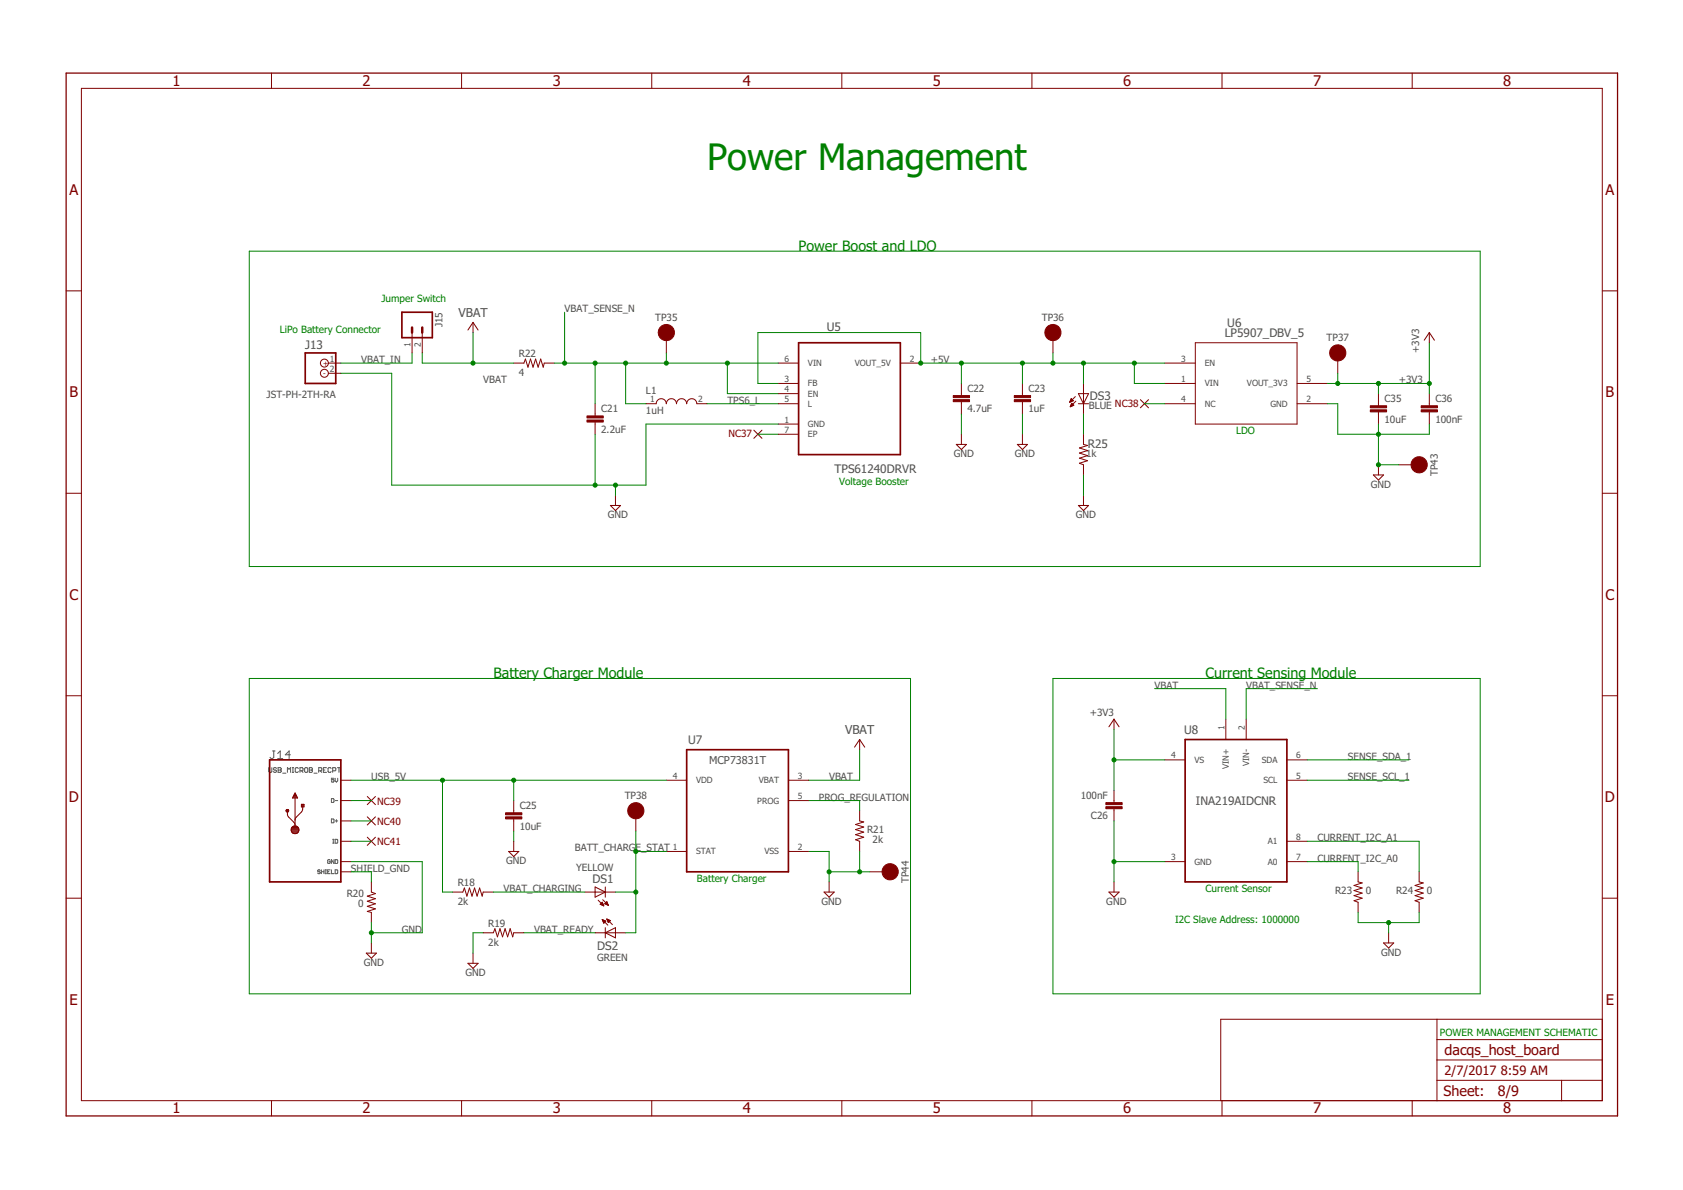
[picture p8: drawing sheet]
<svg xmlns="http://www.w3.org/2000/svg" width="420mm" height="297mm" viewBox="0 0 420 297" stroke-linecap="round" stroke-linejoin="round" font-family="sans-serif">
<g fill="none" stroke="#505050" stroke-width=".25">
<path d="M67.1 191.6v1l.2 .2 .6-.2v-1M68 187.5h.7M68.3 187.5v1.5l-.3 .4h-.3l-.3-.4M69 191.8l-.2-.2-.5 .2 .2 .4 .5 .2-.2 .4-.5-.2M69.3 189.4h1.3M69.3 188.1l.7-.6v1.9M69.4 191.6h.6l.2 .2-.2 .4 .2 .4-.2 .2h-.6zM69.4 192.2h.6M70.6 193h.8M71.8 192.8v-1.2l.4 .4 .3-.4v1.2M72.5 188.4h-1.3l1-.9v1.9M72.9 192.8h.4"/>
<path d="M72.9 191.6h.4M73.1 191.6v1.2M74.5 191.8l-.2-.2-.6 .2v.8l.2 .2 .6-.2M74.9 192.4h.6l.1-.2-.1-.6h-.6v1.2M75.3 192.4l.3 .4M76.1 191.8l.1-.2 .6 .2v.8l-.2 .2-.5-.2zM77.2 191.6h.6l.2 .2-.2 .4 .2 .4-.2 .2h-.6zM77.2 192.2h.6M78.4 193h.8M79.6 192.4h.5l.2-.2-.2-.6h-.5v1.2M79.9 192.4l.4 .4M80.7 192.2h.4"/>
<path d="M81.5 191.6h-.8v1.2h.8M82.7 191.8l-.2-.2-.6 .2v.8l.2 .2 .6-.2M82.7 199.3l.7 .2v.6l-.2 .2h-.5zM83.1 192.4h.6l.1-.6-.1-.2h-.6v1.2M83.4 194.3h-.7v.5l.4-.2 .3 .2-.2 .4-.5-.1M83.7 194.3v.6l.3 .3 .3-.3v-.6M83.7 199.8h.6M84.2 191.6h.8M84.6 191.6v1.2M79.9 217.3l-.4-.2-.2 .3 .5 .2 .1 .3-.1 .2-.5-.2M80.2 217.6h.7M80.2 217.1v1"/>
<path d="M80.9 217.1v1M81.2 217.1h.3M81.2 218.1h.3M81.3 217.1v1M81.8 217.6h.3M82.4 214.8l-.1-.2-.5 .2 .2 .7 .4-.1v-.3h-.3M82.4 217.1h-.6v1h.6M82.7 204.4l.7 .2v.6l-.2 .2h-.5zM82.7 217.1v1h.7M83.1 210.5h.3M83.1 209.5h.3M83.2 209.5v1"/>
<path d="M83.4 214.6v.9l-.7-.9v.9M83.7 209.5l.6 .2v.6l-.2 .2h-.4zM83.7 214.6l.6 .2v.6l-.2 .1h-.4zM83.7 217.1l.6 .2v.6l-.2 .2h-.4zM83.7 204.9h.6M84 204.6v.6"/>
</g>
<g fill="none" stroke="#800000" stroke-width=".25">
<path d="M67.8 18.2v3.9M115.2 18.2v3.9M162.7 18.2v3.9M210.2 18.2v3.9M257.6 18.2v3.9M305.1 18.2v3.9M352.6 18.2v3.9M20.3 22.1h379.7v252.6h-379.7zM16.5 72.6h3.8M400 72.6h3.8M82 90.6h3.1M82 93.2h3.1"/>
<path d="M102.9 83v5.1M105.4 83v5.1M118.1 80.5v2.5M118.1 80.5l1.3 1.9M118.1 80.5l-1.3 1.9M128.2 90.6h2.6l.4-1 .6 2.1 .6-2.1 .7 2.1 .6-2.1 .6 2.1 .7-2.1 .6 2.1 .3-1.1h2.5M166.3 83v5.1M194.3 90.6h5.1M194.3 95.7h5.1M194.3 98.3h5.1M224.8 90.6h5M240 95.7v3"/>
<path d="M255.2 95.7v3M262.9 83v5.1M267.3 99.9h.5M267.3 99.8h.4M267.4 99.7h.2M267.4 99.5h.1M267.4 99.5l.5 .5-.8 .4zM268.5 99l-1.4 1.4M269.2 98.3h2.6l-1.3 2.5zM270.5 95.7v7.6M284.7 99.8l2 2M286.7 99.8l-2 2"/>
<path d="M290.8 90.6h7.6M290.8 95.7h7.6M298.4 85.6h25.4v20.3h-25.4zM323.8 95.7h7.6M334 88.1v5.1M344.1 98.3v3M356.8 83l1.3 1.9M356.8 83l-1.2 1.9M356.8 83v2.6M356.8 98.3v3M148.6 100.8v3M148.6 105.3v3.1"/>
<path d="M161.3 100.8h2.5a1.27 1.27 0 0 1 1.3-1.3 1.27 1.27 0 0 1 1.2 1.3 1.27 1.27 0 0 1 1.3-1.3 1.27 1.27 0 0 1 1.3 1.3 1.27 1.27 0 0 1 1.3-1.3 1.27 1.27 0 0 1 1.2 1.3 1.27 1.27 0 0 1 1.3-1.3 1.27 1.27 0 0 1 1.3 1.3h2.5M188.2 107.4l2 2M190.2 107.4l-2 2M194.3 100.8h5.1M194.3 105.9h5.1M194.3 108.4h5.1M238.7 110.9h2.6l-1.3 1.3zM240 100.3v3M240 108.4v2.5M254 110.9h2.5l-1.3 1.3zM255.2 100.3v3M255.2 108.4v2.5"/>
<path d="M267.1 100.4h.1M267.1 100.3h.3M267.2 100.1h.5M267.2 100h.7M267.2 101.5h.1M267.3 101.3h.3M267.3 101.2h.6M267.4 101.1h.6M267.4 101h.5M267.5 100.9h.3M267.5 100.8h.2M267.6 100.6l.5 .6-.9 .3z"/>
<path d="M268.6 100.1l-1.4 1.4M269.2 100.8h2.6M270.5 108.4v2.5l1 .3-2 .6 2 .7-2 .6 2 .6-2 .7 2 .6-2 .6 1 .4v2.6M290.8 100.8h7.6M323.8 100.8h7.6M342.9 118.6h2.5l-1.3 1.2zM344.1 102.8v3.1M344.1 116v2.6M349.2 116h5.1M356.8 102.8v3.1M16.5 123.1h3.8M152.4 126.2h2.5l-1.3 1.2z"/>
<path d="M153.6 123.6v2.6M269.2 126.2h2.6l-1.3 1.2zM270.5 123.6v2.6M400 123.1h3.8M16.5 173.7h3.8M278.1 179.5l1.3 1.9M278.1 179.5l-1.3 1.9M278.1 179.5v2.6M306 179.5v5.1M311.1 179.5v5.1M400 173.7h3.8M73.1 199h1.1"/>
<path d="M73.2 198.8h.9M73.3 198.6h.7M73.4 198.3h.5M73.6 198.1h.1M73.7 197.9l.6 1.3h-1.3zM73.7 199.2v7M85.1 194.8h2.5M85.1 199.8h2.5M91.7 198.8l2 2.1M93.7 198.8l-2 2.1M128.2 199.8v3.1M166.3 194.8h5.1"/>
<path d="M196.8 194.8h5.1M196.8 199.8h5.1M214.6 184.6l1.3 1.9M214.6 184.6l-1.3 1.9M214.6 184.6v2.5M278.1 197.3v3M290.8 189.7h5.1M321.3 194.8h5M321.3 189.7h5M71.4 202.3h.7M71.5 202.6h.1M71.5 202.6h.5"/>
<path d="M71.5 202.6h.4M71.6 202.1h.3M71.6 202.1l-.1 .5M71.8 202.4a1.62 1.62 0 0 0 .3 1.5l1.3 1.4 .3 .7M71.9 202.1l.1 .5M72 202.6h-.1M72.7 207.2h1.9M72.7 207h1.9M72.7 207.5h1.9M72.7 206.8h1.8M72.8 207.7h1.7M72.9 206.6a.97 .97 0 0 0-.1 1.1 .97 .97 0 0 0 1.1 .4l.6-.4 .1-.5"/>
<path d="M72.9 206.6h1.5M73 207.9h1.3M73.1 206.3l-.2 .3M73.1 206.3l.3-.1 .8 .1M73.1 206.3h1.1M74.2 206.3l.3 .3M74.5 206.6l.1 .6M75.2 200.8h.7v.6h-.7zM75.2 201.2h.7M75.2 201h.7M75.6 201.1l-.2 1.4-1.6 1.7-.1 .5M85.1 204.9h2.5"/>
<path d="M85.1 215.1h2.5M85.1 210h2.5M85.1 217.6h2.5M91.7 203.9l2 2M91.7 209l2 2M93.7 203.9l-2 2M93.7 209l-2 2M127 212.5h2.5l-1.3 1.3zM128.2 204.4v3.1M128.2 210v2.5M158.7 202.4v5.1M166.3 212.5h5.1"/>
<path d="M196.8 212.5h5.1M214.6 202.4v2.5l1 .3-2 .6 2 .6-2 .7 2 .6-2 .6 2 .7-2 .6 1 .4v2.5M217.1 217.6h5.1M278.1 201.9v3M290.8 215.1h5.1M321.3 215.1h5M321.3 210h5M339 217.6v2.5l1.1 .3-2.1 .6 2.1 .7-2.1 .6 2.1 .6-2.1 .7 2.1 .6-2.1 .6 1 .4v2.6M354.3 217.6v2.5l1 .3-2 .6 2 .7-2 .6 2 .6-2 .7 2 .6-2 .6 1 .4v2.6M16.5 224.2h3.8M91.4 237.9h2.6l-1.3 1.3zM92.7 220.1v2.6l1 .4-2 .6 2 .6-2 .7 2 .6-2 .6 2 .7-2 .6 1 .3v2.5"/>
<path d="M92.7 235.4v2.5M113 222.7h2.5l.4-1 .7 2 .6-2 .6 2 .7-2 .6 2 .6-2 .7 2 .2-1h2.6M118.1 237.9v2.6M120.6 232.8h2.6l.3-1 .7 2 .6-2 .7 2 .6-2 .6 2 .7-2 .6 2 .2-1h2.6M146 222.7h7.6M148.6 221.4l2.5 1.3-2.5 1.2zM148.6 232.8h7.6M149.3 224.7l1.4 1.4M149.8 225.7l.9 .4M149.8 225.7l.5-.5 .4 .9M149.9 225.7h.7M150 225.6h.5"/>
<path d="M150.1 225.8h.5M150.1 225.5h.4M150.2 225.4h.2M150.3 225.2h.1M150.3 229.5l1.4 1.4M150.3 229.5l.9 .4M150.3 229.5l.4 .9M150.4 229.6h.1M150.4 226h.3M150.4 229.7h.3M150.5 224.6l1.4 1.4M150.5 229.8h.5"/>
<path d="M150.5 229.9h.7M150.6 230.1h.5M150.6 230.2h.4M150.7 226.1h.1M150.7 230.3h.2M150.7 230.4h.1M151 225.6h.7M151 225.6l.9 .4M151 225.6l.5-.5 .4 .9M151.1 232.8l2.5-1.2v2.5zM151.1 221.4v2.5M151.1 231.6v2.5"/>
<path d="M151.1 225.5h.6M151.2 225.4h.4M151.2 229.9l-.5 .5M151.3 225.7h.5M151.4 225.2h.2M151.5 225.1h.1M151.5 229.4l1.4 1.4M151.5 229.4l.9 .4M151.5 229.4l.4 .9 .5-.5M151.5 229.5h.1M151.5 225.8h.3M151.6 229.6h.3"/>
<path d="M151.6 229.7h.6M151.7 229.8h.7M151.7 229.9h.5M151.8 230.1h.3M151.8 226h.1M151.8 230.2h.2M205.7 222.7h2.6l-1.3 1.2zM207 220.1v2.6M276.8 222.7h2.6l-1.3 1.2zM278.1 220.1v2.6M345.4 235.4h2.5l-1.2 1.2zM346.7 232.8v2.6"/>
<path d="M400 224.2h3.8M116.8 240.5h2.6l-1.3 1.2zM358.7 254.4v20.3M358.7 259.5h41.3M400 254.4h-95.2v20.3M67.8 274.7v3.9M115.2 274.7v3.9M162.7 274.7v3.9M210.2 274.7v3.9M257.6 274.7v3.9M305.1 274.7v3.9M352.6 274.7v3.9"/>
<path d="M358.7 269.7h41.3M358.7 264.6h41.3M389.8 269.7v5"/>
<circle cx="81" cy="93.2" r=".99"/>
<circle cx="81" cy="90.6" r=".99"/>
</g>
<path d="M16.5 18.2h387.3v260.4h-387.3z" fill="none" stroke="#800000" stroke-width=".32"/>
<path d="M100.3 77.9h7.6v6.4h-7.6zM76.2 88.1h7.6v7.6h-7.6zM199.4 85.6h25.4v27.9h-25.4zM67.3 189.7h17.8v30.4h-17.8zM171.4 187.1h25.4v30.5h-25.4zM295.9 184.6h25.4v35.5h-25.4z" fill="none" stroke="#800000" stroke-width=".42"/>
<g fill="#800000" stroke="#800000" stroke-width=".25">
<path d="M146.5 104.8h4.1v.5h-4.1z"/>
<path d="M146.5 103.8h4.1v.5h-4.1z"/>
<path d="M238 99.8h4v.5h-4z"/>
<path d="M238 98.7h4v.6h-4z"/>
<path d="M253.2 99.8h4.1v.5h-4.1z"/>
<path d="M253.2 98.7h4.1v.6h-4.1z"/>
<path d="M126.2 203.9h4.1v.5h-4.1z"/>
<path d="M126.2 202.9h4.1v.5h-4.1z"/>
<path d="M276.1 200.3h4v.6h-4z"/>
<path d="M276.1 201.4h4v.5h-4z"/>
<path d="M342.1 102.3h4.1v.5h-4.1z"/>
<path d="M342.1 101.3h4.1v.5h-4.1z"/>
<path d="M354.8 102.3h4.1v.5h-4.1z"/>
<path d="M354.8 101.3h4.1v.5h-4.1z"/>
</g>
<path d="M102.9 81.7v1.3M105.4 81.7v1.3" fill="none" stroke="#800000" stroke-width=".61"/>
<g fill="#800000" stroke="#800000" stroke-width=".25">
<circle cx="166.3" cy="83" r="2.03"/>
<circle cx="262.9" cy="83" r="2.03"/>
<circle cx="334" cy="88.1" r="2.03"/>
<circle cx="158.7" cy="202.4" r="2.03"/>
<circle cx="354.3" cy="116" r="2.04"/>
<circle cx="222.2" cy="217.6" r="2.03"/>
</g>
<g fill="none" stroke="#008000" stroke-width=".25">
<path d="M62.2 62.7h307.3v78.7h-307.3zM140.9 77.9v12.7M85.1 93.2h12.7v27.9h63.5v-15.2h33M102.9 88.1v2.5h-17.8M105.4 88.1v2.5h22.8M118.1 83v7.6M138.4 90.6h55.9M148.6 90.6v10.2M156.2 90.6v10.2h5.1M166.3 88.1v2.5M181.6 90.6v7.7h12.7M240 90.6v5.1"/>
<path d="M255.2 90.6v5.1M262.9 88.1v2.5M270.5 90.6v5.1M283.2 90.6v5.1h7.6M290.8 90.6h-61v-7.6h-40.6v12.7h5.1M331.4 95.7h25.4M334 93.2v2.5M344.1 95.7v2.6M356.8 85.6v12.7M148.6 108.4v12.7M176.5 100.8h17.8M189.2 108.4h5.1"/>
<path d="M240 103.3v5.1M255.2 103.3v5.1M270.5 103.3v5.1M270.5 118.6v5M285.7 100.8h5.1M331.4 100.8h2.6v7.6h22.8v-2.5M344.1 105.9v10.1h5.1M153.6 121.1v2.5M62.2 169.4h165.1v78.7h-165.1zM262.9 169.4h106.6v78.7h-106.6zM288.2 171.9h17.8v7.6M328.9 171.9h-17.8v7.6"/>
<path d="M87.6 194.8h78.7M87.6 199.8h5.1M110.5 194.8v27.9h2.5M128.2 194.8v5M201.9 199.8h12.7v2.6M214.6 187.1v7.7h-12.7M278.1 182.1v15.2M278.1 189.7h12.7M326.3 189.7h25.4M326.3 194.8h25.4M87.6 217.6h5.1v2.5M87.6 215.1h17.8v17.7h-12.7"/>
<path d="M87.6 210h5.1M87.6 204.9h5.1M128.2 207.5v2.5M158.7 207.5v25.3h-2.5M158.7 212.5h7.6M201.9 212.5h5.1v7.6M207 217.6h10.1M214.6 212.5v5.1M278.1 215.1h12.7M278.1 204.9v15.2M326.3 215.1h12.7v2.5M326.3 210h28v7.6"/>
<path d="M92.7 230.3v5.1M120.6 232.8h-2.5v5.1M123.2 222.7h22.8M130.8 232.8h17.8M153.6 222.7h5.1M339 227.8v2.5h15.3v-2.5M346.7 230.3v2.5"/>
</g>
<g fill="#008000" stroke="#008000" stroke-width=".25">
<circle cx="148.6" cy="121.1" r=".51"/>
<circle cx="153.6" cy="121.1" r=".51"/>
<circle cx="344.1" cy="108.4" r=".51"/>
<circle cx="344.1" cy="116" r=".51"/>
<circle cx="92.7" cy="232.8" r=".51"/>
<circle cx="207" cy="217.6" r=".51"/>
<circle cx="214.6" cy="217.6" r=".51"/>
<circle cx="278.1" cy="215.1" r=".51"/>
<circle cx="346.7" cy="230.3" r=".51"/>
<circle cx="229.8" cy="90.6" r=".51"/>
<circle cx="240" cy="90.6" r=".51"/>
<circle cx="283.2" cy="90.6" r=".51"/>
<circle cx="255.2" cy="90.6" r=".51"/>
<circle cx="270.5" cy="90.6" r=".51"/>
<circle cx="262.9" cy="90.6" r=".51"/>
<circle cx="356.8" cy="95.7" r=".51"/>
<circle cx="334" cy="95.7" r=".51"/>
<circle cx="344.1" cy="95.7" r=".51"/>
<circle cx="278.1" cy="189.7" r=".51"/>
<circle cx="128.2" cy="194.8" r=".51"/>
<circle cx="110.5" cy="194.8" r=".51"/>
<circle cx="158.7" cy="222.7" r=".51"/>
<circle cx="158.7" cy="212.5" r=".51"/>
<circle cx="118.1" cy="90.6" r=".51"/>
<circle cx="181.6" cy="90.6" r=".51"/>
<circle cx="156.2" cy="90.6" r=".51"/>
<circle cx="148.6" cy="90.6" r=".51"/>
<circle cx="140.9" cy="90.6" r=".51"/>
<circle cx="166.3" cy="90.6" r=".51"/>
</g>
<text font-size="9.1" fill="#008000" x="176.5" y="42.4">Power Management</text>
<g font-size="3.7" fill="#800000">
<text x="43.1" y="21.4">1</text>
<text x="90.5" y="21.4">2</text>
<text x="138" y="21.4">3</text>
<text x="185.4" y="21.4">4</text>
<text x="232.9" y="21.4">5</text>
<text x="280.4" y="21.4">6</text>
<text x="327.8" y="21.4">7</text>
<text x="375.3" y="21.4">8</text>
<text x="17.3" y="48.6">A</text>
<text x="400.8" y="48.6">A</text>
<text x="17.3" y="99.2">B</text>
<text x="400.8" y="99.2">B</text>
<text x="17.3" y="149.7">C</text>
<text x="400.8" y="149.7">C</text>
<text x="17.2" y="200.2">D</text>
<text x="400.7" y="200.2">D</text>
<text x="17.4" y="250.8">E</text>
<text x="400.9" y="250.8">E</text>
<text x="43.1" y="277.9">1</text>
<text x="90.5" y="277.9">2</text>
<text x="138" y="277.9">3</text>
<text x="185.4" y="277.9">4</text>
<text x="232.9" y="277.9">5</text>
<text x="280.4" y="277.9">6</text>
<text x="327.8" y="277.9">7</text>
<text x="375.3" y="277.9">8</text>
</g>
<g font-size="3.6" fill="#008000">
<text x="199.4" y="62.7">Power Boost and LDO</text>
<text x="123.2" y="169.4">Battery Charger Module</text>
<text x="301" y="169.4">Current Sensing Module</text>
</g>
<g font-size="3.6" fill="#800000">
<text x="360.6" y="263.3">dacqs_host_board</text>
<text x="360.4" y="273.6">Sheet:</text>
<text x="374" y="273.5">8/9</text>
</g>
<g font-size="3.2" fill="#800000">
<text x="360.6" y="268.4">2/7/2017</text>
<text x="374.7" y="268.4">8:59 AM</text>
</g>
<g font-size="3.1" fill="#505050">
<text x="114.5" y="79">VBAT</text>
<text x="211" y="183.2">VBAT</text>
</g>
<g font-size="2.9" fill="#505050">
<text x="206.4" y="82.7">U5</text>
<text x="306.4" y="81.5">U6</text>
<text x="76.2" y="87.1">J13</text>
<text x="305.8" y="84">LP5907_DBV_5</text>
<text x="272.1" y="99.8">DS3</text>
<text x="271.6" y="111.7">R25</text>
<text x="208.4" y="118">TPS61240DRVR</text>
<text x="171.8" y="185.6">U7</text>
<text x="295.6" y="183.1">U8</text>
<text x="298.6" y="200.9">INA219AIDCNR</text>
<text x="147.9" y="220.4">DS1</text>
<text x="149.1" y="237.2">DS2</text>
</g>
<text font-size="2.7" fill="#505050" x="177" y="190.6">MCP73831T</text>
<g font-size="2.5" fill="#008000">
<text x="95.2" y="75.4">Jumper Switch</text>
<text x="69.8" y="83">LiPo Battery Connector</text>
<text x="308.6" y="108.4">LDO</text>
<text x="209.5" y="121.1">Voltage Booster</text>
<text x="174" y="220.1">Battery Charger</text>
<text x="301" y="222.7">Current Sensor</text>
<text x="293.3" y="230.3">I2C Slave Address: 1000000</text>
<text x="359.5" y="258.6">POWER MANAGEMENT SCHEMATIC</text>
</g>
<g font-size="2.5" fill="#505050">
<text x="141" y="77.9">VBAT_SENSE_N</text>
<text x="110.5" y="81.7" transform="rotate(-90 110.5 81.7)">J15</text>
<text x="163.6" y="80.1">TP35</text>
<text x="260.1" y="80.1">TP36</text>
<text x="129.5" y="89.1">R22</text>
<text x="331.2" y="85.2">TP37</text>
<text x="354.3" y="88.1" transform="rotate(-90 354.3 88.1)">+3V3</text>
<text x="90.2" y="90.6">VBAT_IN</text>
<text x="120.6" y="95.7">VBAT</text>
<text x="129.5" y="93.9">4</text>
<text x="232.4" y="90.6">+5V</text>
<text x="349.2" y="95.7">+3V3</text>
<text x="66.6" y="99.3">JST-PH-2TH-RA</text>
<text x="161.3" y="98.2">L1</text>
<text x="181.6" y="100.8">TPS6_L</text>
<text x="241.5" y="97.9">C22</text>
<text x="256.8" y="97.9">C23</text>
<text x="345.7" y="100.4">C35</text>
<text x="358.4" y="100.4">C36</text>
<text x="150.1" y="102.9">C21</text>
<text x="161.3" y="103.3">1uH</text>
<text x="241.5" y="102.9">4.7uF</text>
<text x="256.8" y="102.9">1uF</text>
<text x="271.8" y="102.1">BLUE NC38</text>
<text x="345.7" y="105.5">10uF</text>
<text x="358.4" y="105.5">100nF</text>
<text x="150.1" y="108">2.2uF</text>
<text x="271.2" y="114">1k</text>
<text x="238.1" y="114.1">GND</text>
<text x="253.3" y="114.1">GND</text>
<text x="359" y="118.8" transform="rotate(-90 359 118.8)">TP43</text>
<text x="342.2" y="121.7">GND</text>
<text x="151.7" y="129.4">GND</text>
<text x="268.6" y="129.4">GND</text>
<text x="288.3" y="171.9">VBAT</text>
<text x="311.1" y="171.9">VBAT_SENSE_N</text>
<text x="272.1" y="178.7">+3V3</text>
<text x="336.5" y="189.7">SENSE_SDA_1</text>
<text x="92.7" y="194.7">USB_5V</text>
<text x="207" y="194.7">VBAT</text>
<text x="336.5" y="194.7">SENSE_SCL_1</text>
<text x="129.8" y="202">C25</text>
<text x="156" y="199.4">TP38</text>
<text x="204.4" y="199.8">PROG_REGULATION</text>
<text x="269.8" y="199.4">100nF</text>
<text x="129.8" y="207.1">10uF</text>
<text x="216.5" y="208">R21</text>
<text x="272.4" y="204.5">C26</text>
<text x="328.9" y="210">CURRENT_I2C_A1</text>
<text x="126.4" y="215.7">GND</text>
<text x="143.5" y="212.5">BATT_CHARGE_STAT</text>
<text x="217.8" y="210.5">2k</text>
<text x="328.9" y="215.1">CURRENT_I2C_A0</text>
<text x="87.6" y="217.6">SHIELD_GND</text>
<text x="114.3" y="221.2">R18</text>
<text x="143.8" y="217.4">YELLOW</text>
<text x="226.9" y="220.4" transform="rotate(-90 226.9 220.4)">TP44</text>
<text x="86.6" y="224">R20</text>
<text x="89.4" y="226.5">0</text>
<text x="114.3" y="226">2k</text>
<text x="125.7" y="222.7">VBAT_CHARGING</text>
<text x="205.1" y="225.9">GND</text>
<text x="276.2" y="225.9">GND</text>
<text x="333.3" y="223.2">R23</text>
<text x="341" y="223.2">0</text>
<text x="348.5" y="223.2">R24</text>
<text x="356.2" y="223.2">0</text>
<text x="100.3" y="232.8">GND</text>
<text x="121.9" y="231.3">R19</text>
<text x="133.3" y="232.8">VBAT_READY</text>
<text x="121.9" y="236.1">2k</text>
<text x="149.1" y="240">GREEN</text>
<text x="344.8" y="238.6">GND</text>
<text x="90.8" y="241.1">GND</text>
<text x="116.2" y="243.6">GND</text>
</g>
<g font-size="2.5" fill="#800000">
<text x="181.8" y="109.2">NC37</text>
<text x="94.2" y="200.8">NC39</text>
<text x="94.2" y="205.9">NC40</text>
<text x="94.2" y="211">NC41</text>
</g>
<g font-size="2.1" fill="#505050">
<text x="102.5" y="86.5" transform="rotate(-90 102.5 86.5)">1</text>
<text x="105" y="86.5" transform="rotate(-90 105 86.5)">2</text>
<text x="82.3" y="90.3">1</text>
<text x="82.3" y="92.8">2</text>
<text x="195.9" y="90.3">6</text>
<text x="195.9" y="95.4">3</text>
<text x="201.7" y="91.4">VIN</text>
<text x="213.4" y="91.4">VOUT_5V</text>
<text x="227.1" y="90.3">2</text>
<text x="294.9" y="90.3">3</text>
<text x="294.9" y="95.4">1</text>
<text x="300.8" y="91.4">EN</text>
<text x="326.2" y="95.4">5</text>
<text x="162.3" y="100.4">1</text>
<text x="174.3" y="100.4">2</text>
<text x="195.9" y="97.9">4</text>
<text x="195.9" y="100.4">5</text>
<text x="201.7" y="96.5">FB</text>
<text x="201.7" y="99">EN</text>
<text x="201.7" y="101.5">L</text>
<text x="294.9" y="100.4">4</text>
<text x="300.8" y="96.5">VIN</text>
<text x="300.8" y="101.5">NC</text>
<text x="311.3" y="96.5">VOUT_3V3</text>
<text x="317.2" y="101.5">GND</text>
<text x="326.2" y="100.4">2</text>
<text x="195.9" y="105.5">1</text>
<text x="201.7" y="106.6">GND</text>
<text x="195.9" y="108">7</text>
<text x="201.7" y="109.2">EP</text>
<text x="305.7" y="182.3" transform="rotate(-90 305.7 182.3)">1</text>
<text x="310.8" y="182.3" transform="rotate(-90 310.8 182.3)">2</text>
<text x="292.4" y="189.3">4</text>
<text x="298.2" y="190.4">VS</text>
<text x="306.8" y="192" transform="rotate(-90 306.8 192)">VIN+</text>
<text x="311.9" y="191.2" transform="rotate(-90 311.9 191.2)">VIN-</text>
<text x="315" y="190.4">SDA</text>
<text x="323.6" y="189.3">6</text>
<text x="167.9" y="194.4">4</text>
<text x="173.8" y="195.5">VDD</text>
<text x="189.4" y="195.5">VBAT</text>
<text x="199.2" y="194.4">3</text>
<text x="315.4" y="195.5">SCL</text>
<text x="323.6" y="194.4">5</text>
<text x="189.1" y="200.6">PROG</text>
<text x="199.2" y="199.5">5</text>
<text x="323.6" y="209.6">8</text>
<text x="167.9" y="212.2">1</text>
<text x="173.8" y="213.3">STAT</text>
<text x="190.9" y="213.3">VSS</text>
<text x="199.2" y="212.2">2</text>
<text x="292.4" y="214.7">3</text>
<text x="298.2" y="215.8">GND</text>
<text x="316.5" y="215.8">A0</text>
<text x="316.5" y="210.7">A1</text>
<text x="323.6" y="214.7">7</text>
</g>
<g font-size="1.8" fill="#800000">
<text x="80.6" y="91.3">+</text>
<text x="80.6" y="93.8">-</text>
</g>
</svg>
